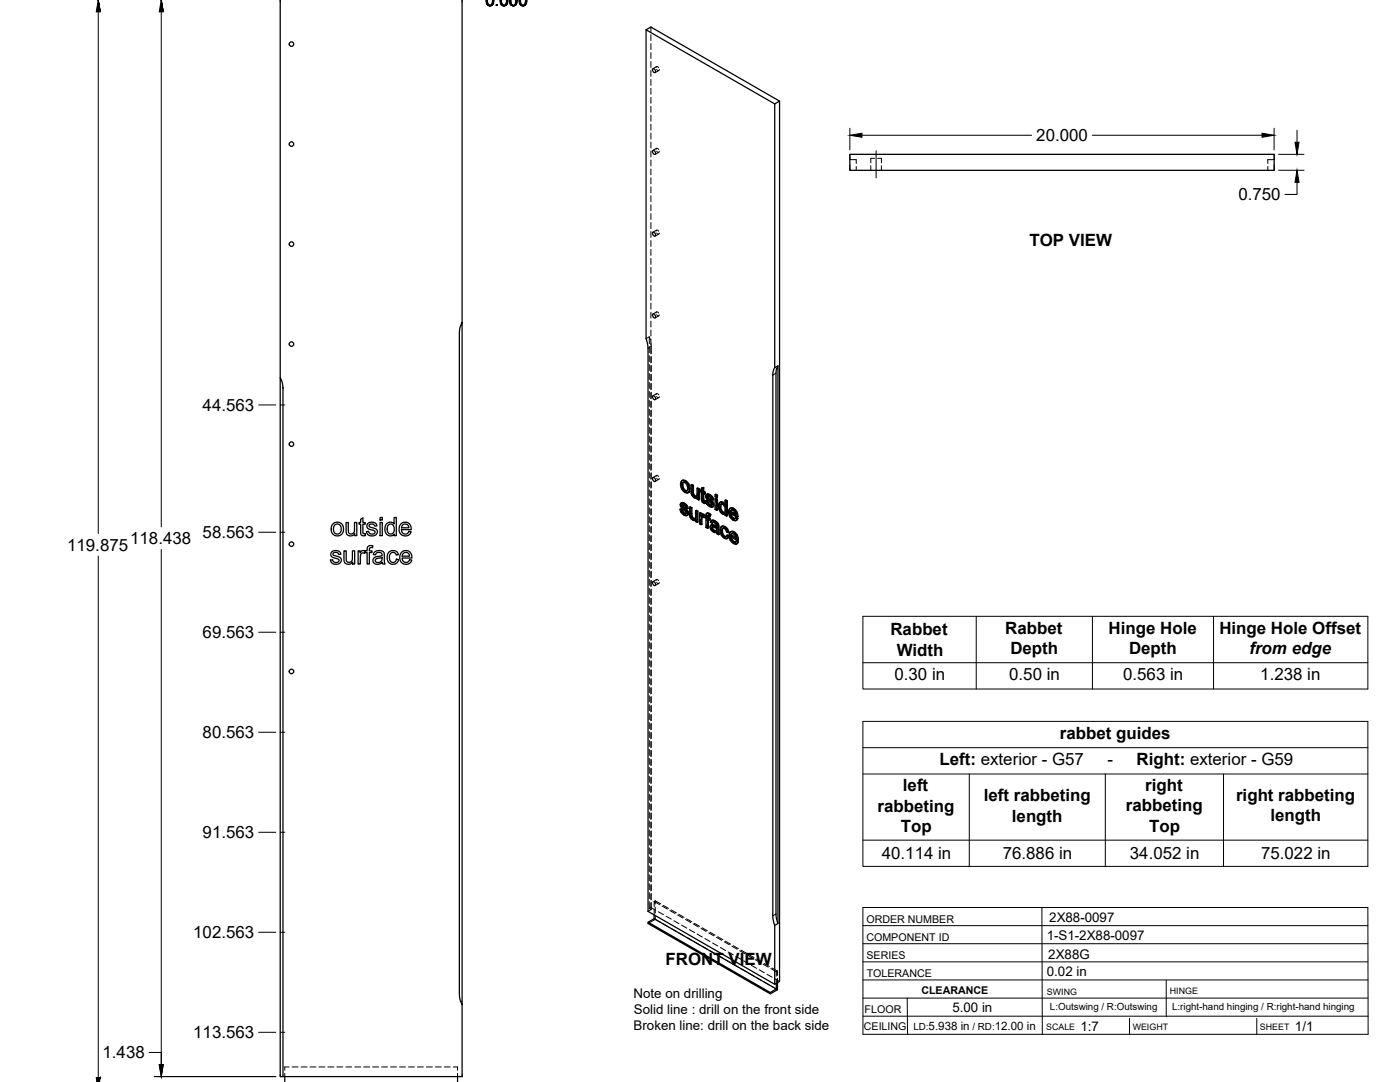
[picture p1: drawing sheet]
<svg xmlns="http://www.w3.org/2000/svg" width="559mm" height="432mm" viewBox="0 0 559 432" stroke-linecap="round" stroke-linejoin="round" font-family="sans-serif">
<!-- layer: Visible -->
<g fill="none" stroke="#000" stroke-width=".51">
<path d="M111.8 0v150.7M184.4 0v128.7M257.9 11.9l51.3 29.6M260.6 27.4a.93 .93 0 0 1 .9 .6 .93 .93 0 0 1-.2 1l-.8-.9zM311.1 40.3l-51.3-29.5-1.9 1.1v123.3l.8 3.8v224.7l50.5 29.1M260.6 60a.93 .93 0 0 1 .9 .6 .93 .93 0 0 1-.2 1l-.8-.8zM339.2 61.6h169.4v6.4h-169.4zM260.6 92.7a.93 .93 0 0 1 .9 .5 .93 .93 0 0 1-.2 1.1l-.8-.9zM260.6 125.3a.93 .93 0 0 1 .9 .6 .93 .93 0 0 1-.2 1l-.8-.9zM111.8 150.7l.7 1.6 .4 2.5v274.8h-1.1zM260.6 157.9a.93 .93 0 0 1 .9 .6 .93 .93 0 0 1-.2 1l-.8-.8zM309.2 146.7l-.6 1.3-.1 1.7-.1 215.8 .8 3.8"/>
<path d="M309.2 146.7v-105.2l1.9-1.2v351.4l-1.9 1.1v-23.5M310.5 146l-1.3 .7M260.6 190.6a.93 .93 0 0 1 .9 .5 .93 .93 0 0 1-.2 1.1l-.8-.9zM272.2 191.8l.7-.2 .8 .2zM272.2 191.8l-.5 .6-.1 .9 .5 1.9 1.5 1.4 .8 .1 .5-.3M272.3 193.6l.3 1.4M272.6 195l.3-.1 .8 .8-.3 .2zM272.8 192.5l-.2 .9M272.9 194.9l-.3-1.5-.3 .1 .2-.8 .5-.2 .9 .6 .5 1.4-.2 1.3-.8 .1M273.4 192l1 1a1.88 1.88 0 0 1 1 2M273.7 195.7l.5 .2M273.7 191.8l1.2 1.3"/>
<path d="M274.6 193.3l.5 1.9 .3-.2-.2 1.2M275.1 195.2l-.2 1.2 .3-.2-.6 .5M275.8 193.5l.7 .4 .3-.2v3.2M276.5 193.9v3.1l.3-.1 .3 .6M276.5 197.1l.3 .6 .3-.2 .4 .4M276.8 197.7l.4 .4h.9l-.4 .1M276.8 193.7l-.7-.4-.3 .2v2.9l.3 1.1 .8 1a.97 .97 0 0 0 1.4 .1v.6l.5 .4M277.2 198.1l.5 .1M278.2 194.9l.6 .4 .4-.2v4.3l-.4 .2v-4.3M278.3 198.6l-.3 .2M279.2 195.1l-.7-.4-.3 .2v2.6l-.5 .7M280 195.5l-.5 .1v.6l.5 .3v3.2l.6 .9 .7 .4 .3-.2-.1-.7h-.6"/>
<path d="M280 194.8l.9-.2v1.5M280.6 194.8v1.5l.3-.2 .6 .3M280.6 196.3l.6 .3 .3-.2v.6l-.3 .2v-.6M280.6 199.7l.7 .2M280.7 200l.8 .1M280.9 194.6l-.9 .2v1.1l-.5-.3M280.9 197v2.6M281.2 197.2l-.6-.4v2.8l.4 .2M281.6 199.8l.6 .3M282.1 197.3l.7-.1 .6 .2M282.3 198.3l.6 .4M282.4 198.6l.2 .3a1.23 1.23 0 0 1 1.4 .8l.4 .4"/>
<path d="M282.4 197.1l-.4 .3M282.5 197.4h.9l.7 .6M282.5 199.9l-.9-.1 .7 1.6 1.3 .9 .9-.1M282.6 198.9l1.5 1.4 .3-.2 .4 .6M282.6 198v.1M282.7 198.4l-.4-.3 1 .3 .6 1 .6 .2M282.8 197.2l-.9 .3-.2 .9 .5 .9 1.7 1.7-.1 .7M283 197.6l.8 .6 .3-.2 .5 .6M283.8 198.2l.5 .6 .3-.2 .2 .9-.3 .1-.2-.8M285.4 199l.3-.1 .7 .3-.4 .2zM285.4 197.4l.3-.2 .7 .4-.4 .2zM285.4 199v4.3l.6 .4"/>
<path d="M285.4 197.4v.8l.6 .4M286.4 199.2v4.3l-.4 .2v-4.3M286.4 197.6v.8l-.4 .2v-.8M289.4 199.7l.6 .3 .3-.1v5.9l-.3 .2v-6M290.3 199.9l-.6-.4-.3 .2v2.1l-.5-.7M133 209l1.2-.6a2.65 2.65 0 0 1 2.9 3.7 2.65 2.65 0 0 1-4.6 .5l-.3-1.2a2.85 2.85 0 0 1 .8-2.4zM133.5 209.6l1.1-.5 1.3 .7 .2 2-.8 1.2-1.1 .1-.8-.7-.3-1.7zM137.3 219.8h.9v3.8a1.31 1.31 0 0 0 1.7 .7 1.31 1.31 0 0 0 .8-1.6v-2.9h.9v5.3h-.8v-.8a1.87 1.87 0 0 1-2.3 .9 1.87 1.87 0 0 1-1.2-2.1zM138.1 208.5h.9l.1 3.8a1.31 1.31 0 0 0 1.7 .7 1.31 1.31 0 0 0 .7-1.7v-2.8h.9v5.3h-.8v-.8a1.87 1.87 0 0 1-2.2 .8 1.87 1.87 0 0 1-1.3-2zM142.9 219.8h.8v.8a1.27 1.27 0 0 1 2.1-.6l.7-.2 .1-.9a1.5 1.5 0 0 1 2.2-1.1l-.1 .8a.82 .82 0 0 0-.9-.1 .82 .82 0 0 0-.4 .9v.4h1.1v.7h-1.1v4.6h-.9v-4.6h-.7v-.4l-.3 .7-.8-.2-.6 .5-.3 4h-.9zM144 207.2l.8-.5v1.8h1v.7h-1v3.3l.3 .5h.7l.1 .8h-1.2l-.6-.5-.1-4.1h-.7v-.7h.7zM146.7 209l1.4-.6a1.83 1.83 0 0 1 2.3 1.5l-.8 .1a1.18 1.18 0 0 0-1.2-.9 1.18 1.18 0 0 0-1.1 .8l.3 .4 2.2 .7a1.63 1.63 0 0 1 .6 2.1 1.63 1.63 0 0 1-2.1 .8l-1.4-.5-.6-1.2 .9-.2 .4 .9 .5 .2 1.3-.2a.82 .82 0 0 0 .2-1.1 .82 .82 0 0 0-1.1-.3l-1.2-.3a1.36 1.36 0 0 1-.6-2.2z"/>
<path d="M151.7 208.5h.9v5.3h-.9zM151.7 206.5h.9v1h-.9zM154.2 209.1l1.2-.7a1.81 1.81 0 0 1 1.9 .7v-2.6h.9v7.3h-.8v-.7a2.17 2.17 0 0 1-2.7 .5 2.17 2.17 0 0 1-1.1-2.5zM155 209.5l1.2-.3 1 .8 .1 1.8-.7 1.2h-1.2l-.7-.8-.1-1.8zM160 209.1l1.5-.7a2.48 2.48 0 0 1 2.6 3h-3.9l.3 1 .8 .7a1.45 1.45 0 0 0 1.9-1l.9 .1-.5 .9-.9 .7h-1.8l-.9-.6-.5-.8-.2-1.2 .1-1zM160.7 209.5l.8-.4 .9 .2 .8 1.3h-2.9zM271.4 203.2l.6 .3M271.9 200.7l.7-.1 .6 .2M272 203.5l.4-.2 .2 .9-.3 .1zM272.1 201.7l.7 .4M272.2 202l.2 .3 .4-.2 1.5 1.4M272.2 200.6l-.4 .2"/>
<path d="M272.3 204.3l.7 .6h.8M272.3 200.8h.9l.8 .6M272.4 203.3l-1-.1 .5 1.4 1.5 1.1 .9-.1M272.4 202.3l1.5 1.4 .4-.2 .4 .7M272.5 201.4l-.1 .1M272.5 201.8l-.3-.3 1 .3 .5 1 .7 .3M272.6 204.2l.7 .6M272.6 200.6l-.9 .3-.2 .8 .4 .9 1.9 1.8-.2 .7M272.9 201l.7 .6 .4-.2 .5 .7M273 204.9l.6 .2M273.6 201.6l.5 .6 .4-.1 .2 .8-.3 .2-.3-.9M273.7 205.1h-.1"/>
<path d="M273.9 203.7l.4 .6 .4-.1 .1 .7M274.3 204.3l.2 .7 .3-.1-.2 .5M274.5 205l-.2 .6 .3-.2-.4 .4M275.2 202.4l.7 .4 .3-.2v3.2M275.9 202.8v3.1l.3-.1 .3 .6M275.9 206l.3 .6 .3-.2 .4 .4M276.2 206.6l.4 .4h.9M276.2 202.6l-.7-.4-.3 .2v3l.3 1.2 .8 .8a.97 .97 0 0 0 1.4 .1M276.6 207l.6 .2M277.5 207l-.3 .2M277.6 203.8l.6 .4 .4-.2v4.3l-.4 .2v-4.3M277.7 207.5v.7l.5 .3"/>
<path d="M277.7 207.5l-.2 .2M278.6 204l-.7-.4-.3 .2v2.7l-.4 .7M279.2 204.7l.6 .4 .3-.2v.5l.4-.2M279.8 205.1v.6l.7-.5 .4 .1M280 206.4l.2 2.8-.3 .2v-2.2M280.1 204.9l-.6-.3-.3 .1v4.3l.7 .4M280.2 205.3h.7l.6 .4M280.3 206.1v.1M280.6 205.4l.6 .5M281 206.6l-.8-.5-.2 .3 .3-.2-.1 .8M281.2 200.3l.1 .7M281.2 206.4l.6 .4v3.7l.6 .4"/>
<path d="M281.2 206.4v-.3l-.2 .5M281.2 206.5l-.2 .1M282.2 204.9h.9l.6 .4M282.2 200.1l.3-.2 .3 .8-.3 .2zM282.4 206.6l.7 .4 .3-.2v.6l-.3 .1v-.5M282.5 204.7l-.5 .2M282.5 200.9l.6 .6h.9M282.7 207.3v3.4l-.3 .2v-3.8l.7 .4M282.7 205.7v.7M282.8 205.1l.6 .4 .3-.2-.4 .8 .1-.6M282.8 200.7l.7 .7M283.1 204.9l-.6-.2-.5 .2-.2 1.3-.6-.3 .6-.1"/>
<path d="M283.2 201.5l.6 .2M283.3 206.1a.45 .45 0 0 0-.5-.5 .45 .45 0 0 0-.4 .6v.4l.3-.2 .7 .4M283.8 209.6l.8-.2 1.4 .5M283.9 201.7h-.1M284.1 210.7l.2 .6 .3-.2 .5 .5M284.1 200.3l.4 .6 .3-.2 .2 .8M284.2 210.4l-.1 .3 .3-.2 .2 .6M284.2 209.4l-.5 .2M284.3 211.3l.5 .5h1h-1M284.3 210.3l-.1 .1M284.4 207.7l.8 .4 .3-.2 .8 .6M284.4 210.3l.6 .2a.79 .79 0 0 1 .9 .2 .79 .79 0 0 1 0 1l-.4 .3"/>
<path d="M284.4 210.3l-.2 .1M284.4 210.3v.2M284.5 200.9l.2 .7 .3-.1-.2 .5M284.5 208.4l-.4 .5 .2-.4 .5-.1 1.1 1a.48 .48 0 0 1 0 .8 .48 .48 0 0 1-.7-.3l-.9-.3M284.6 209.4l-1 .3-.2 1 .6 1 1.2 .8a.64 .64 0 0 1 1 .5l.6 .4M284.7 201.6l-.2 .6 .3-.2-.5 .4M284.7 207.6l-.8 .2M285.2 208.1l.8 .5 .3-.1 .4 .5M285.5 207.9l-.8-.3-.9 .3-.3 .5 .6 .5M286 208.6l.4 .6 .3-.2 .2 .7M286.4 209.2l.2 .6 .3-.1 .1 2.9M286.6 209.8l.1 3 .3-.2 .1 .6-.3 .2-.1-.6"/>
<path d="M287.4 202.4l.3 1.4M287.5 200.4h1.2l.6 .6M287.7 201.3h.7l.7 .8 .3 1.3-.3 1.2M287.7 201.3l-.3 1.1 .3-.2 .4 1.4M287.7 203.8l.4-.2 .7 .8-.4 .2zM287.8 201.2l-.1 .1M287.8 200.3l-.5 .2M288 201.1l-.3 1.1M288.1 212l.3 1.4 .3-.2 .7 .8M288.2 210.1l.9 .2 .3-.2 1 1M288.4 213.4l.7 .8h.8M288.4 200.6l.5 .5h.5"/>
<path d="M288.4 204.6h.7M288.5 209.9l-.6 .3M288.6 210.8l-.2 1M288.7 200.4l-.8-.2-.8 .4-.3 2.1 1 2 1 .6 .6-.2v.5l.6 .4M288.8 204.4l.4 .1M289.1 210.3l.8 .6a1.42 1.42 0 0 1 1 1.5l-.3 .1-.5-1.3M289.4 205.1l-.2 .2M289.4 210.1l-.9-.2-.8 .4-.3 1.9 .5 1.3 .6 .9 .9 .5 .7 .1M290 213.7l.7 .4M290.6 212.5l-.6-.2-.7-1.3-.9-.2-.3 1.2 .3-.2 .3 1.4M290.7 214.1l.3-.1-.3 .6-.6 .4zM291 214l-.7-.5-.6 .8-.6-.1"/>
<path d="M291.3 202.9h.9a1.89 1.89 0 0 1 1.9 1.2M291.5 204.3l2 1.2-.3-1.1-.9-.9-.6 .1-.2 .7 .3-.2 1.7 1M291.5 212.3l.8-.1a2.05 2.05 0 0 1 2 1.3M291.7 213.6l2.1 1.2-.9-1.6a.69 .69 0 0 0-.8-.3 .69 .69 0 0 0-.4 .7l.3-.2 1.7 1M291.8 206.1l.8 .8h.8M291.8 205l.3 .9M292 203.5l-.2 .6M292 215.5l.8 .8h.8M292 214.4l.3 .9M292.2 212.9l-.2 .5M292.5 203l1 1a1.83 1.83 0 0 1 1 1.8v.3M292.6 206.9l.6 .2"/>
<path d="M292.7 212.4l1 1a1.83 1.83 0 0 1 1 1.8v.2M292.8 216.3l.5 .2M292.8 202.8l-.8-.2-1 .7-.2 1.3 .3 1.2 .8 1.3 1.2 .7h.6l.8-.9M293 212.2l-.8-.2-1 .5-.2 1.2 .2 1.4 .7 1.1 1.3 .9h.8l.7-.8M293.3 207l-.1 .1M293.5 216.4l-.2 .1M293.5 206.6l.7 .5M293.7 204.3l.5 1.9 .3-.1-.3 .1M293.7 216l.7 .5M293.9 213.7l.5 1.9 .3-.2-.3 .2M294.2 206.4l-2.8-1.6 .4 1.3 .3-.2 .8 .9M294.4 215.8l-2.8-1.6 .4 1.3 .3-.2 .8 .8"/>
<path d="M294.5 206.9l-.7 .8M294.5 206.9l-.6-.5-.7 .7M294.7 216.3l-.7 .8M294.7 216.3l-.7-.5-.7 .7M132.5 220.2l1.3-.5a1.83 1.83 0 0 1 2.3 1.5l-.9 .1a1.18 1.18 0 0 0-1.1-.9 1.18 1.18 0 0 0-1.2 .9l.3 .3 2.2 .7a1.63 1.63 0 0 1 .6 2.2 1.63 1.63 0 0 1-2.1 .7l-1.3-.4-.7-1.3 .9-.1 .4 .8 .6 .3 1.2-.3a.82 .82 0 0 0 .2-1 .82 .82 0 0 0-1-.3l-1.2-.4a1.36 1.36 0 0 1-.5-2.3zM149.5 220.3l1.9-.6 1.7 .6 .3 .7 .3 4.1h-.9l-.2-.7-1.3 .7h-1.3l-.7-.3-.4-.7a1.77 1.77 0 0 1 2-2l.6-.1a.77 .77 0 0 0 1-.8 .77 .77 0 0 0-1-.7h-.5a1.1 1.1 0 0 0-1.1 .9l-.9-.1zM150 223.2l2.5-.8-.1 1.2a1.27 1.27 0 0 1-1.4 1 1.27 1.27 0 0 1-1.1-1.2zM155.1 220.5l1.3-.7h1.3l.9 .7 .4 .9-.9 .1a1.44 1.44 0 0 0-1.8-.9 1.44 1.44 0 0 0-.9 1.9l.4 1.5 .7 .4 1.3-.2 .4-1 .9 .1-.5 1.2a2.49 2.49 0 0 1-3.2 .2 2.49 2.49 0 0 1-.8-3.2zM160.3 220.5a2.45 2.45 0 0 1 2.9-.5 2.45 2.45 0 0 1 1.2 2.7h-3.9l.3 1 .7 .7a1.43 1.43 0 0 0 1.9-1l1 .1-.5 .9-.9 .7h-1.6l-1.2-.6-.5-.9-.1-1.1 .1-1.2zM161 220.9l.7-.4 1 .1 .6 .6 .2 .8h-3zM260.6 232.1a.93 .93 0 0 1 .9 .6 .93 .93 0 0 1-.2 1l-.8-.9zM261.1 365.1v1.5l-2.4 1.4v.6l48.7 28v-.5l-48.7-28.1"/>
<path d="M261.1 366.6l48.8 28.1-2.5 1.4M310.5 368.6v-222.6l-.6 1.3-.2 1.6v215.8l.8 3.9-1.3 .7M309.9 392.5v2.2M310.3 392.2v2.8l-2.9 1.6M184.4 400.9l-.7-1.6-.4-2.5v-264l.4-2.5 .7-1.6v300.9h-71.5M113.7 429.6v2.2M182.6 429.6v2.2"/>
<circle cx="116.3" cy="17.6" r=".9"/>
<circle cx="116.3" cy="57.5" r=".9"/>
<circle cx="116.3" cy="97.4" r=".9"/>
<circle cx="116.3" cy="137.3" r=".9"/>
<circle cx="116.3" cy="177.2" r=".9"/>
<circle cx="116.3" cy="217.2" r=".9"/>
<circle cx="116.3" cy="268" r=".9"/>
</g>
<!-- layer: Hidden -->
<g fill="none" stroke="#000" stroke-width=".4">
<path d="M259.8 10.8v1.8M259.8 13.8v2.4M259.8 17.4v2.4M259.8 21v2.3M259.8 24.6v2.3M259.8 28.1v2.4M259.8 31.7v2.4M259.8 35.3v2.3M259.8 38.8v2.4M261.9 27l.3-.5 .7 .5M262 26.6l-1.4 .8M262.1 27.7l.6 .5 .4-.5"/>
<path d="M263 28.2l-1.5 .8M259.8 42.4v2.4M259.8 46v2.4M259.8 49.6v2.3M259.8 53.1v2.4M259.8 56.7v2.4M261.9 59.6l.3-.4 .7 .4M262 59.2l-1.4 .8M259.8 60.3v2.4M259.8 63.8v2.4M259.8 67.4v2.4M259.8 71v2.4"/>
<path d="M259.8 74.5v2.4M259.8 78.1v2.4M262.1 60.3l.7 .5 .3-.4M263 60.8l-1.5 .8M339.2 63.7h2.6v1.5M341.8 66.4v1.6M347.6 66.2v1.8M349.1 63.2h-1.5v1.8M350.3 63.2h1.5v1.8M351.8 66.2v1.8M506 66.4v1.6M508.6 63.7h-2.6v1.5"/>
<path d="M259.8 81.7v2.4M259.8 85.3v2.4M259.8 88.8v2.4M259.8 92.4v2.4M259.8 96v2.4M259.8 99.5v2.4M261.9 92.3l.3-.5 .7 .5M262 91.8l-1.4 .9M262.1 93l.6 .5 .4-.5M263 93.4l-1.5 .9M259.8 103.1v2.4M259.8 106.7v2.4"/>
<path d="M259.8 110.3v2.3M259.8 113.8v2.4M259.8 117.4v2.4M259.2 134.4l.4 1.3M259.2 134.4v2.8M259.2 138.3v2.4M259.2 134.4l-1.3 .8M259.8 121v2.4M259.8 124.6v2.3M259.8 128.1v2.4M259.8 131.7v2.4M259.8 135.3v2.4"/>
<path d="M259.8 138.9v2.3M259.8 136.9l.1 4.2M261.9 124.9l.3-.5 .7 .5M262 124.5l-1.4 .8M262.1 125.6l.6 .5 .4-.5M263 126l-1.5 .9M259.2 141.9v2.4M259.2 145.5v2.4M259.2 149.1v2.3M259.2 152.6v2.4M259.2 156.2v2.4M259.2 159.8v2.4"/>
<path d="M259.8 142.4v2.4M259.8 146v2.4M259.8 149.6v2.4M259.8 153.1v2.4M259.8 156.7v2.4M259.9 142.3v2.3M259.9 145.8v2.4M259.9 149.4v2.4M259.9 153v2.4M259.9 156.5v2.4M261.9 157.5l.3-.4 .7 .4M262 157.1l-1.4 .8"/>
<path d="M262.1 158.2l.7 .5 .3-.4M263 158.7l-1.5 .8M259.2 163.3v2.4M259.2 166.9v2.4M259.2 170.5v2.4M259.2 174.1v2.3M259.2 177.6v2.4M259.8 160.3v2.4M259.8 163.9v2.3M259.8 167.4v2.4M259.8 171v2.4M259.8 174.6v2.4"/>
<path d="M259.8 178.1v2.4M259.9 160.1v2.4M259.9 163.7v2.4M259.9 167.3v2.4M259.9 170.8v2.4M259.9 174.4v2.4M259.9 178v2.4M259.2 181.2v2.4M259.2 184.8v2.4M259.2 188.3v2.4M259.2 191.9v2.4M259.2 195.5v2.4"/>
<path d="M259.2 199.1v2.3M259.8 181.7v2.4M259.8 185.3v2.4M259.8 188.8v2.4M259.8 192.4v2.4M259.8 196v2.4M259.8 199.6v2.4M259.9 181.5v2.4M259.9 185.1v2.4M259.9 188.7v2.4M259.9 192.3v2.3M259.9 195.8v2.4"/>
<path d="M259.9 199.4v2.4M261.9 190.2l.3-.5 .7 .5M262 189.7l-1.4 .9M262.1 190.9l.6 .4 .4-.4M263 191.3l-1.5 .9M271.9 193.1l.5 1.9-.3 .2M272.4 195l1.3 1.3-.3 .2M272.5 191.6l-.4 .6-.2 .9-.3 .2M272.8 192.5l-.2 .1M272.9 192.4h.8l-.3 .2M273.7 192.4l.8 .9-.3 .2M273.7 196.3l.9 .3-.3 .1"/>
<path d="M274.5 195.7l-.3 .2M274.5 193.3l.3 1.4-.4 .2M274.8 194.7l-.1 .7-.5 .5M274.9 196.5l-.3 .1M276.1 193.3l.1 3.4-.3 .2M276.2 196.7l.2 .7-.3 .1M276.4 197.4l.4 .6-.3 .1M276.8 198l.6 .5-.3 .1M277.4 198.5l.7 .2 .5-.3-.3 .2M278.1 198.1h.1M278.3 198l-.4 .2M278.4 198.6h-.1"/>
<path d="M278.4 197.8l-.3 .3M278.5 194.7v2.8l-.4 .5M278.6 198.4v.7l-.3 .1M278.6 199.1l.6 .3M279.8 196l.5 .3-.3 .2M279.8 195.4v.6l-.3 .2M280 195.5l.3 .2M280.3 196.3l.1 3.3-.4 .2M280.3 194.6v1.1l-.3 .2M280.4 199.6l.2 .5-.3 .2M280.6 196.8l.3-.2v.4M280.9 196.6l.6 .4"/>
<path d="M281.9 199.7l.5 1.3-.3 .1M282 197.8l.1 .7-.3 .2M282.1 197.4l-.4 .6M282.1 198.5l.5 .6-.4 .2M282.3 197.2l-.5 .4M282.5 198l.3-.2-.2 .2M282.6 199.1l1.5 1.6-.3 .2M282.7 197.9l-.3 .1M282.8 197.8l.6 .2-.3 .2M283.4 198l.6 .5-.3 .2M284 198.5l.2 .7-.3 .2M284.2 199.2l.6 .3"/>
<path d="M285.7 197.2v.9l-.3 .1M285.7 198.9v1.5M285.7 198.1l.7 .3M289.7 199.5v2.1l-.3 .2M259.2 202.6v2.4M259.2 206.2v2.4M259.2 209.8v2.4M259.2 213.4v2.3M259.2 216.9v2.4M259.8 203.1v2.4M259.8 206.7v2.4M259.8 210.3v2.4"/>
<path d="M259.8 213.9v2.3M259.8 217.4v2.4M259.9 203v2.4M259.9 206.5v2.4M259.9 210.1v2.4M259.9 213.7v2.4M259.9 217.3v2.3M271.7 203.1l.5 1.3-.3 .2M271.8 201.3l.2 .6-.3 .2M271.9 200.8l-.4 .6M272 201.9l.4 .6-.3 .2M272.1 200.6l-.5 .4"/>
<path d="M272.2 204.4l1.1 1-.3 .1M272.3 201.4l.3-.2-.1 .2M272.4 202.5l1.6 1.6-.3 .2M272.6 201.3l-.4 .1M272.6 201.2l.6 .2-.3 .2M273.2 201.4l.6 .6-.3 .1M273.3 205.4l.8 .2-.3 .2M273.8 204.9h.2M273.8 202l.3 .6-.4 .2M274 204.1l.2 .5-.3 .1M274 204.9l-.3 .2 .3-.2M274.1 202.6l.6 .3"/>
<path d="M274.2 204.6l-.2 .3M274.5 205.6h-.4M275.5 202.2l.1 3.4-.3 .2M275.6 205.6l.2 .7-.3 .2M275.8 206.3l.4 .6-.3 .2M276.2 206.9l.6 .5-.3 .2M276.8 207.4l.7 .2 .5-.3-.2 .2M277.5 207h.1M277.7 206.9l-.4 .2M277.8 206.7l-.3 .3M277.9 203.6v2.8l-.4 .5M278 207.3v.7l-.3 .2"/>
<path d="M278 208l.6 .3M279.5 207.3v1.6l-.3 .1M279.5 208.9l.7 .3M279.5 204.6v1.5M280.1 206.1l.8-.1-.3 .2M280.1 205.4v.1M280.3 206.1l.2-.2-.3 .2M280.4 205.2l-.6 .5M280.6 200.1l.5 .5-.3 .1M280.9 206l.4 .4M281.1 200.6l.5 .2M281.2 206.1l.3-.2-.2 .5"/>
<path d="M281.5 205.7v.1M281.5 206.3l.6 .3-.3 .2M281.5 205.9l-.2 .5M281.5 205.7l-.3 .3M281.8 205.8l.3 .2M282.1 209v1.3l-.3 .2M282.1 210.3l.6 .4M282.1 206.6v1.3M282.2 205l-.1 1-.3 .2M282.3 204.7l-.5 .4M282.4 201l1.1 1-.3 .1M282.4 207.1l.3-.2v.4"/>
<path d="M282.5 205.7h.2M282.7 206.9l.7 .5M282.8 205.5l.5 .1-.4 .2M283.3 205.6l.3 .3M283.5 202l.8 .2-.3 .2M283.7 210.1l.4 1.1-.4 .2M283.8 208.2l.6 .5M283.8 209.6l-.4 .7M284 201.5h.1M284 209.4l-.5 .4M284.1 211.2l.9 .9-.3 .2M284.1 207.7l-.6 .7"/>
<path d="M284.1 200.7l.2 .5-.3 .1M284.2 201.5l-.3 .2 .2-.2M284.2 207.6l-.4 .3M284.3 201.2l-.2 .3M284.4 208.4l.4-.2-.3 .2M284.5 210.2l.2-.1zM284.5 210.2l-.2 .1M284.6 210.1l-.4 .2M284.6 202.2h-.3M284.7 210.1l1.6 .5-.3 .2M284.8 208.2l.6 .2-.3 .2M285 212.1l.7 .2-.3 .2"/>
<path d="M285.4 208.4l.7 .7-.3 .2M285.7 212.3l.7-.1-.4 .2M285.7 201.6v1.6l-.3 .1M285.7 203.2l.7 .3M286 209.9l.3 .1M286 211.7l-.3 .2M286.1 209.1l.2 .7-.3 .2M286.2 211.5l-.4 .3M286.3 210.6l-.1 .9-.3 .2M286.3 209.8l-.3 .4M286.4 212.2l.1 .7-.3 .1M286.5 212.9l.6 .3"/>
<path d="M287.1 201.8l.2 1.3-.3 .2M287.3 200.7l-.2 1.1-.3 .2M287.3 203.1l.6 1.1-.3 .2M287.6 200.3l-.6 .6M287.7 211.4l.5 1.9-.3 .2M287.9 204.2l.8 .8-.3 .1M287.9 210.3l-.2 1.1-.3 .2M288 201.1h.7l-.3 .2M288 201.1l-.2 .1M288 201.1h.1M288.1 201l-.3 .2M288.2 213.3l1.2 1.3-.3 .2"/>
<path d="M288.2 210l-.6 .5M288.6 210.8l-.2 .1M288.7 210.7l.8 .1-.4 .1M288.7 205l.6 .1 .4-.2-.3 .2M288.7 201.1l.8 .8-.4 .2M289.4 201.1l.3 .5M289.4 214.6l1 .2M289.5 210.8l.5 .5-.3 .2M289.5 201.9l.3 1.5-.4 .2M289.5 205.1h-.1M289.7 204.9v.6l-.3 .1M289.7 205.5l.6 .3"/>
<path d="M289.8 203.4l-.2 .7-.4 .4 .3-.1M290 211.3l.3 .8-.3 .2M290 214.1l-.1 .1M290.3 212.1l.6 .3M290.3 213.5l-.6 .8M291.1 204.1l.5 1.9-.3 .2M291.3 213.5l.5 1.9-.3 .2M291.4 204.8l.4-.1v.3M291.6 206l1.3 1.4-.3 .1M291.6 202.7l-.8 1.6M291.6 214.2l.4-.2v.4M291.8 204.7l2.7 1.5"/>
<path d="M291.8 215.4l1.3 1.3-.3 .2M291.8 212.1l-.5 1.4-.3 .2M292 214l2.7 1.6M292 203.5l-.2 .1M292.1 203.4l.7 .1-.3 .1M292.2 212.9h-.2M292.3 212.7l.8 .1-.4 .2M292.8 203.5l.8 .8-.3 .2M292.9 207.4l1 .2-.3 .2M293.1 212.8l.7 .9-.3 .2M293.1 216.7l1 .3-.3 .2M293.5 206.9h-.1"/>
<path d="M293.5 206.9l-.2 .1M293.5 205.1l.4 .2M293.6 206.8l-.4 .2M293.6 204.3l.3 1-.4 .2M293.7 216.3h-.1M293.7 216.3l-.2 .1M293.7 214.4l.4 .3M293.8 216.2l-.4 .2M293.8 213.7l.3 1-.3 .1M293.9 206.4l-.4 .5M294 215.8l-.3 .5M294.1 207.5l-.2 .1"/>
<path d="M294.3 216.9l-.2 .1M259.2 220.5v2.4M259.2 224.1v2.3M259.2 227.6v2.4M259.2 231.2v2.4M259.2 234.8v2.4M259.2 238.4v2.3M259.8 221v2.4M259.8 224.6v2.3M259.8 228.2v2.3M259.8 231.7v2.4M259.8 235.3v2.4"/>
<path d="M259.8 238.9v2.3M259.9 220.8v2.4M259.9 224.4v2.4M259.9 228v2.4M259.9 231.6v2.3M259.9 235.1v2.4M259.9 238.7v2.4M261.9 231.7l.3-.5 .7 .5M262 231.3l-1.4 .8M262.1 232.4l.7 .5 .3-.5M263 232.9l-1.5 .8M259.2 241.9v2.4"/>
<path d="M259.2 245.5v2.4M259.2 249.1v2.4M259.2 252.6v2.4M259.2 256.2v2.4M259.2 259.8v2.4M259.8 242.4v2.4M259.8 246v2.4M259.8 249.6v2.4M259.8 253.2v2.3M259.8 256.7v2.4M259.9 242.3v2.3M259.9 245.9v2.3"/>
<path d="M259.9 249.4v2.4M259.9 253v2.4M259.9 256.6v2.3M259.2 263.4v2.3M259.2 266.9v2.4M259.2 270.5v2.4M259.2 274.1v2.4M259.2 277.6v2.4M259.8 260.3v2.4M259.8 263.9v2.4M259.8 267.4v2.4M259.8 271v2.4"/>
<path d="M259.8 274.6v2.4M259.8 278.2v2.3M259.9 260.1v2.4M259.9 263.7v2.4M259.9 267.3v2.4M259.9 270.8v2.4M259.9 274.4v2.4M259.9 278v2.4M259.2 281.2v2.4M259.2 284.8v2.4M259.2 288.4v2.3M259.2 291.9v2.4"/>
<path d="M259.2 295.5v2.4M259.2 299.1v2.4M259.8 281.7v2.4M259.8 285.3v2.4M259.8 288.9v2.4M259.8 292.4v2.4M259.8 296v2.4M259.8 299.6v2.4M259.9 281.6v2.4M259.9 285.1v2.4M259.9 288.7v2.4M259.9 292.3v2.4"/>
<path d="M259.9 295.8v2.4M259.9 299.4v2.4M259.2 302.7v2.3M259.2 306.2v2.4M259.2 309.8v2.4M259.2 313.4v2.3M259.2 316.9v2.4M259.8 303.1v2.4M259.8 306.7v2.4M259.8 310.3v2.4M259.8 313.9v2.4M259.8 317.5v2.3"/>
<path d="M259.9 303v2.4M259.9 306.6v2.3M259.9 310.1v2.4M259.9 313.7v2.4M259.9 317.3v2.4M259.2 320.5v2.4M259.2 324.1v2.4M259.2 327.7v2.3M259.2 331.2v2.4M259.2 334.8v2.4M259.2 338.4v2.4M259.8 321v2.4"/>
<path d="M259.8 324.6v2.4M259.8 328.2v2.3M259.8 331.7v2.4M259.8 335.3v2.4M259.8 338.9v2.4M259.9 320.8v2.4M259.9 324.4v2.4M259.9 328v2.4M259.9 331.6v2.3M259.9 335.2v2.3M259.9 338.7v2.4M259.2 341.9v2.4"/>
<path d="M259.2 345.5v2.4M259.2 349.1v2.4M259.2 352.7v2.3M259.2 356.2v2.4M259.2 359.8v2.7M259.8 342.5v2.3M259.8 346v2.4M259.8 349.6v2.4M259.8 353.2v2.4M259.8 356.7v2.4M259.9 342.3v2.4M259.9 345.9v2.3"/>
<path d="M259.9 349.4v2.4M259.9 353v2.4M259.9 356.6v2.4M261.1 359.7l2.2 1.3M261.5 359.5l2.2 1.2M259.2 362.5l.7 .5M259.8 360.3v1.9M259.8 362.2l-.6 .3M259.8 362.2l1.9 1.1M259.9 360.2v2.8M259.9 363l-1.2 .7M261.1 363v2.1"/>
<path d="M261.5 360.8v-1.3l-.4 .2v2.1M261.5 366.9l-2.8 1.7M261.5 362v2.4M261.5 365.6v1.3M261.5 366.9l2.2 1.3M262.8 363.9l2 1.1M264.3 361.6l2.1 1.2M264.8 361.3l2 1.2M264.8 368.7l2 1.2M265.9 365.6l2 1.2M267.4 363.4l2.1 1.2M267.9 363.1l2 1.2"/>
<path d="M267.9 370.5l2 1.2M269 367.4l2 1.2M270.5 365.2l2.1 1.2M271 364.9l2 1.2M271 372.3l2 1.2M272.1 369.2l2 1.2M273.6 366.9l2.1 1.2M274.1 366.7l2 1.2M274.1 374.1l2 1.2M275.1 371l2.1 1.2M276.7 368.7l2.1 1.2M277.2 368.5l2 1.2"/>
<path d="M277.2 375.9l2 1.2M278.3 372.8l2 1.2M279.8 370.5l2.1 1.2M280.2 370.2l2.1 1.2M280.2 377.7l2.1 1.1M281.3 374.5l2.1 1.3M282.9 372.3l2.1 1.2M283.4 372l2 1.2M283.4 379.4l2 1.2M284.4 376.3l2.1 1.2M286 374.1l2.1 1.2M286.4 373.8l2.1 1.2"/>
<path d="M287.5 378.1l2.1 1.2M289.1 375.9l2 1.1M289.5 375.6l2.1 1.2M290.6 379.9l2.1 1.2M292.2 377.6l2.1 1.2M292.7 377.4l2 1.2M295.3 379.4l2 1.2M295.7 379.2l2.1 1.1M286.4 381.2l2.1 1.2M289.5 383l2.1 1.2M292.7 384.8l2 1.2M293.7 381.7l2.1 1.2"/>
<path d="M295.7 386.6l2.1 1.2M296.8 383.5l2.1 1.2M298.4 381.2l2 1.2M298.8 380.9l2.1 1.2M298.8 388.4l2.1 1.2M299.9 385.3l2.1 1.1M301.5 383l2.1 1.2M301.9 382.7l2.1 1.2M301.9 390.1l2.1 1.2M303 387l2.1 1.2M304.6 384.8l2 1.2M305 384.5l2.1 1.2"/>
<path d="M305 391.9l2.1 1.2M306.1 388.8l2.1 1.2M307.7 386.5l2.2 1.3 .4-.3M308.1 386.3l2.2 1.2M308.1 393.7l2.2 1.3M309.2 390.6l1.9 1.1M309.9 387.8v1.7M309.9 390.7v1.8M310.3 387.5v1.8M310.3 390.5v1.7M113.7 428.3v1.3M115.4 425.8h-1.7v1.3"/>
<path d="M116.6 425.8h2.4M120.2 425.8h2.3M123.7 425.8h2.4M127.3 425.8h2.4M130.9 425.8h2.4M134.5 425.8h2.3M138 425.8h2.4M141.6 425.8h2.4M145.2 425.8h2.4M148.7 425.8h2.4M152.3 425.8h2.4M155.9 425.8h2.4"/>
<path d="M159.5 425.8h2.3M163 425.8h2.4M166.6 425.8h2.4M170.2 425.8h2.4M173.8 425.8h2.3M177.3 425.8h2.4M180.9 425.8h1.7v1.3M182.6 428.3v1.3"/>
</g>
<!-- layer: Reference -->
<g fill="none" stroke="#000" stroke-width=".4">
<path d="M111.8 0v.8M184.4 0v.8M339.2 61.6v2.1M339.2 65.8v2.2M508.6 61.6v2.1M508.6 65.8v2.2M111.8 161.6h1.9M111.8 212.4h1.9M111.8 252.3h1.9M111.8 292.2h1.9M111.8 332.1h1.9M111.8 372h1.9"/>
<path d="M111.8 412h1.9M111.8 428.8v.8h1M184.4 428.8v.8h-.9"/>
</g>
<!-- layer: Visible Narrow -->
<path d="M309.7 148.9l-1.2 .8M276.8 196.1l-.3 .2M280.9 199.2l-.3 .1M283.5 199.2l-.3 .2M273.3 202.6l-.3 .2M276.2 205l-.3 .2M282.7 206l-.3 .2M285.2 209.6l-.3 .2M287 210.3l-.4 .2M287 211.3l-.4 .2M309.7 364.7l-1.2 .8" fill="none" stroke="#000" stroke-width=".4"/>
<!-- layer: Hidden Narrow -->
<path d="M259.9 138.2l-1.2 .8M276.1 196l-.3 .2M278.5 197l-.3 .2M280.3 198.8l-.3 .1M273.3 203.5l-.3 .1M275.5 204.9l-.3 .2M277.9 205.9l-.3 .2M282.1 205.6l-.3 .1M283.5 200l-.3 .2M285.3 210.3l-.3 .2M286.3 210.9l-.3 .1" fill="none" stroke="#000" stroke-width=".4"/>
<!-- layer: Titleblock -->
<path d="M344.4 362.2h201.6l.1 50.6h-201.7zM344.4 376.6h201.6M344.4 369.4h201.6M415.9 362.2l.1 50.6M344.4 383.9h201.6M344.4 398.3h201.6M344.4 391.1h201.6M362.1 398.3l.1 14.4M465.5 391.3v14.4M344.4 405.5h201.7M450.8 406.4v6.4M501.6 406.4v6.4" fill="none" stroke="#000" stroke-width=".4"/>
<!-- layer: Custom Tables -->
<path d="M344.4 246h201.6v29h-201.6zM389.7 246v29M436 246v29M484.4 246v29M344.4 264.5h201.6M344.4 287.9h201.6v57.9h-201.6zM344.4 298.4h201.6M344.4 308.9h201.6M386.9 308.9v36.9M441.2 308.9v36.9M488.4 308.9v36.9M344.4 335.3h201.6" fill="none" stroke="#000" stroke-width=".4"/>
<!-- layer: FD_Dimensions -->
<g fill="none" stroke="#000" stroke-width=".4">
<path d="M39.2 4.7v208.2M64.4 4.7v205.6M339.2 51.2v8.6M344 54h67.8M436 54h67.7M508.6 51.2v8.6M517.7 51.9v4.9M510.3 61.6h10.2M510.3 67.9h10.2M517.7 72.8v4.8h-4.8M103.2 161.6h6.9M64.4 219.3v205.5v-4.8h-4.9"/>
<path d="M103.2 212.4h6.9M39.2 221.9v208.1M103.2 252.3h6.9M103.2 292.2h6.9M103.2 332.1h6.9M103.2 372h6.9M103.2 412h6.9M61.6 429.6h48.5"/>
</g>
<g fill="#000" stroke="#000" stroke-width=".4">
<path d="M339.2 54l4.8-.8v1.6zM503.7 53.2l4.9 .8-4.9 .8zM516.9 56.8h1.6l-.8 4.8zM517.7 67.9l.8 4.9h-1.6zM63.6 424.8h1.6l-.8 4.8z"/>
<path d="M39.2 0l.8 4.7zM39.2 0l-.8 4.7h1.6z"/>
<path d="M64.3 0l.9 4.7zM64.3 0l-.7 4.7h1.6z"/>
<path d="M40 430l-1.3 1.8h1zM38.4 430h1.6l-1.3 1.8z"/>
</g>
<!-- layer: Smart Centers -->
<path d="M349.7 60.1v10.9" fill="none" stroke="#000" stroke-width=".4"/>
<g font-size="6.7">
<text x="193.8" y="2.3">0.000</text>
<text x="413.6" y="56.3">20.000</text>
<text x="494.3" y="80">0.750</text>
<text x="410.9" y="98.2">TOP VIEW</text>
<text x="80.9" y="164">44.563</text>
<text x="80.9" y="214.8">58.563</text>
<text x="26.8" y="219.8">119.875</text>
<text x="52" y="217.1">118.438</text>
<text x="80.9" y="254.7">69.563</text>
<text x="355.4" y="253.6">Rabbet</text>
<text x="401.2" y="252.9">Rabbet</text>
<text x="442.5" y="252.9">Hinge Hole</text>
<text x="486.7" y="252.9">Hinge Hole Offset</text>
<text x="357.9" y="261.6">Width</text>
<text x="403.3" y="261">Depth</text>
<text x="450.6" y="261">Depth</text>
<text x="498.7" y="261">from edge</text>
<text x="357" y="271.4">0.30 in</text>
<text x="402.8" y="271.4">0.50 in</text>
<text x="448.3" y="271.4">0.563 in</text>
<text x="503" y="271.4">1.238 in</text>
<text x="80.9" y="294.6">80.563</text>
<text x="423" y="294.8">rabbet guides</text>
<text x="375" y="305.4">Left: exterior - G57</text>
<text x="442.1" y="305.4">-</text>
<text x="453.7" y="305.4">Right: exterior - G59</text>
<text x="360.4" y="315.8">left</text>
<text x="457.1" y="315.8">right</text>
<text x="350.3" y="323.9">rabbeting</text>
<text x="392.7" y="319.8">left rabbeting</text>
<text x="449.4" y="323.8">rabbeting</text>
<text x="493.4" y="319.8">right rabbeting</text>
<text x="403.9" y="327.9">length</text>
<text x="507" y="327.8">length</text>
<text x="80.9" y="334.5">91.563</text>
<text x="359.5" y="331.9">Top</text>
<text x="458.6" y="331.9">Top</text>
<text x="352" y="342.9">40.114 in</text>
<text x="400.2" y="342.9">76.886 in</text>
<text x="451" y="342.9">34.052 in</text>
<text x="503.4" y="342.9">75.022 in</text>
<text x="77.1" y="374.4">102.563</text>
<text x="265.7" y="385.2">FRONT VIEW</text>
<text x="77.1" y="414.3">113.563</text>
<text x="40.9" y="422.4">1.438</text>
</g>
<g font-size="5.3">
<text x="418.8" y="368">2X88-0097</text>
<text x="417.8" y="375.1">1-S1-2X88-0097</text>
<text x="418.4" y="382.6">2X88G</text>
<text x="417.8" y="389.5">0.02 in</text>
<text x="252.9" y="398.4">Note on drilling</text>
<text x="253" y="404.9">Solid line : drill on the front side</text>
<text x="380.1" y="404">5.00 in</text>
<text x="252.9" y="411.2">Broken line: drill on the back side</text>
<text x="431.3" y="411.5">1:7</text>
<text x="516.9" y="411.5">1/1</text>
</g>
<g font-size="4.6">
<text x="370.6" y="411.2">5.938 in</text>
<text x="397" y="411.2">12.00 in</text>
</g>
<g font-size="4.3">
<text x="345.8" y="368.4">ORDER NUMBER</text>
<text x="345.8" y="375.5">COMPONENT ID</text>
<text x="345.8" y="382.7">SERIES</text>
<text x="345.9" y="389.9">TOLERANCE</text>
<text x="367.7" y="396.7">CLEARANCE</text>
<text x="345.1" y="404.3">FLOOR</text>
<text x="344.8" y="411.1">CEILING</text>
</g>
<g font-size="3.9">
<text x="419.1" y="403.1">L:Outswing / R:Outswing</text>
<text x="467.8" y="403.1">L:right-hand hinging / R:right-hand hinging</text>
<text x="364.6" y="411.2">LD:</text>
<text x="388.2" y="411.2">/ RD:</text>
</g>
<g font-size="3.5">
<text x="417.9" y="397">SWING</text>
<text x="466.9" y="396.9">HINGE</text>
<text x="417.5" y="410.9">SCALE</text>
<text x="452.1" y="410.9">WEIGHT</text>
<text x="502.9" y="410.9">SHEET</text>
</g>
</svg>
